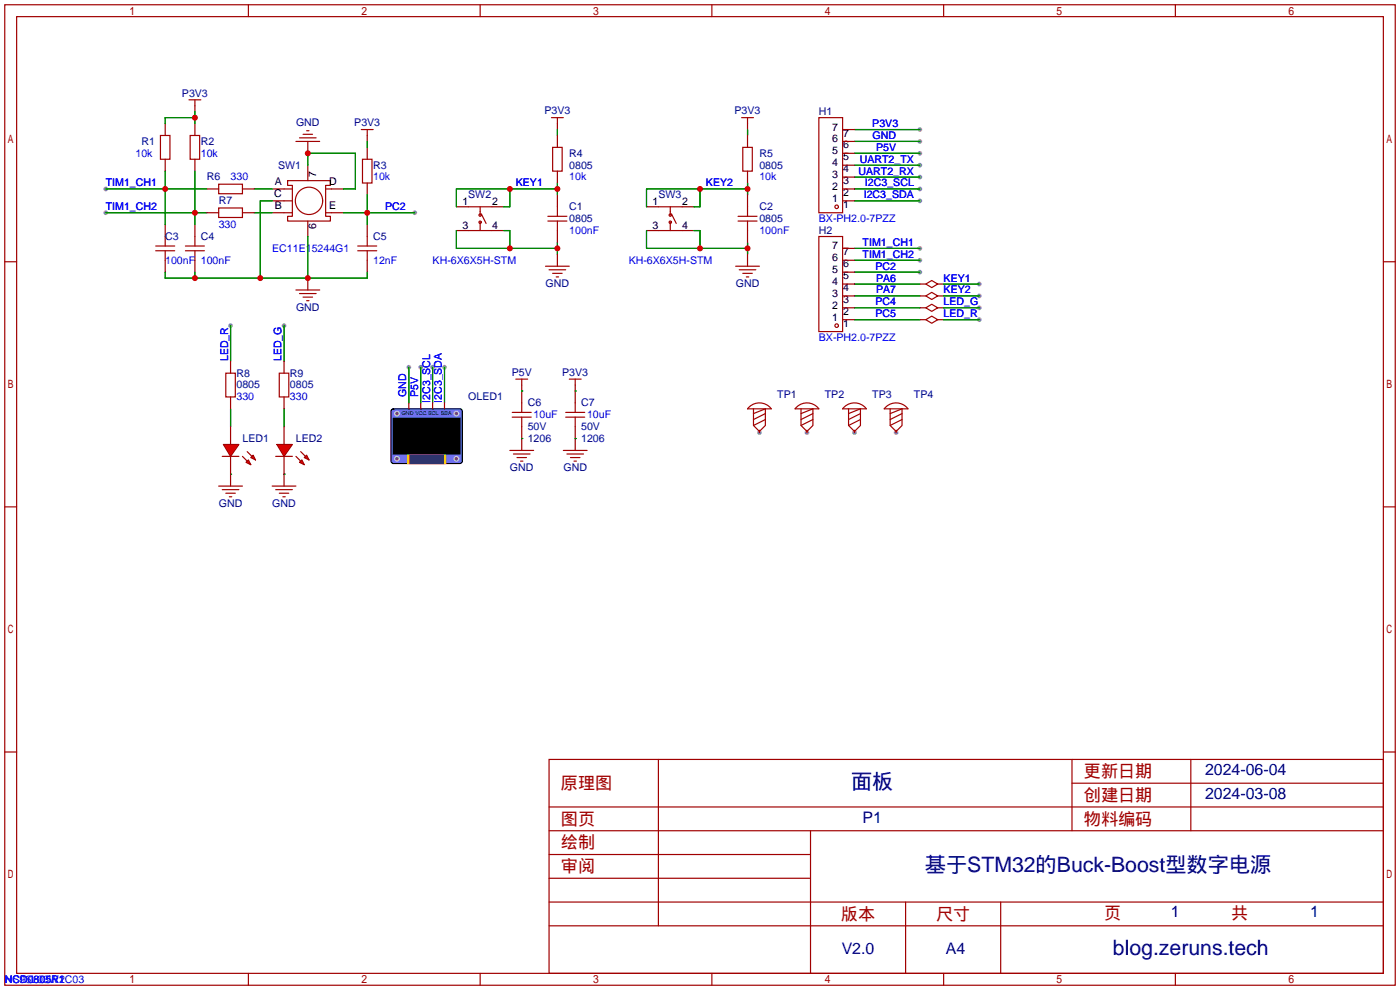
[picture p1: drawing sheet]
<svg xmlns="http://www.w3.org/2000/svg" width="299mm" height="212mm" viewBox="0 0 299 212" stroke-linecap="round" stroke-linejoin="round" font-family="sans-serif">
<g fill="#999">
<circle cx="162.3" cy="92.5" r=".51"/>
<circle cx="172.5" cy="92.5" r=".51"/>
<circle cx="182.6" cy="92.5" r=".51"/>
<circle cx="191.5" cy="92.5" r=".51"/>
<circle cx="22.6" cy="40.4" r=".51"/>
<circle cx="22.6" cy="45.5" r=".51"/>
<circle cx="88.6" cy="45.5" r=".51"/>
<circle cx="49.3" cy="69.6" r=".51"/>
<circle cx="60.7" cy="69.6" r=".51"/>
<circle cx="87.4" cy="78.5" r=".51"/>
<circle cx="89.9" cy="78.5" r=".51"/>
<circle cx="95" cy="78.5" r=".51"/>
<circle cx="92.5" cy="78.5" r=".51"/>
<circle cx="196.6" cy="32.8" r=".51"/>
<circle cx="196.6" cy="40.4" r=".51"/>
<circle cx="196.6" cy="35.3" r=".51"/>
<circle cx="196.6" cy="37.8" r=".51"/>
<circle cx="196.6" cy="42.9" r=".51"/>
<circle cx="196.6" cy="30.2" r=".51"/>
<circle cx="196.6" cy="27.7" r=".51"/>
<circle cx="196.6" cy="53.1" r=".51"/>
<circle cx="196.6" cy="55.6" r=".51"/>
<circle cx="196.6" cy="58.2" r=".51"/>
<circle cx="209.3" cy="60.7" r=".51"/>
<circle cx="209.3" cy="63.2" r=".51"/>
<circle cx="209.3" cy="65.8" r=".51"/>
<circle cx="209.3" cy="68.3" r=".51"/>
</g>
<g fill="none" stroke="#a10000" stroke-width=".25">
<path d="M1 1h297.2v209.6h-297.2zM3.6 3.6h292.1v204.4h-292.1zM53.1 1v2.6M102.6 1v2.6M152.1 1v2.6M201.7 1v2.6M251.2 1v2.6M34.3 29h2v5h-2zM40.4 21.3h2.5M40.6 29h2.1v5h-2.1zM41.7 21.3v1.3M46.7 39.4h5.1v2h-5.1z"/>
<path d="M61.5 38.6h9.1v1h-1v6.6h1v1h-9.1v-1h1v-6.6h-1zM63.2 30.2h5.1M64 29.5h3.6M64.8 28.7h2M65.5 27.9h.5M77.2 27.7h2.6M77.5 34h2v5.1h-2zM78.5 27.7v1.3M1 55.9h2.6M33.3 53.6h4M33.3 52.6h4M35.3 50.5v2.1"/>
<path d="M35.3 53.6v2M39.6 53.6h4.1M39.6 52.6h4.1M41.7 50.5v2.1M41.7 53.6v2M46.7 44.4h5.1v2.1h-5.1zM60.7 40.4h1.8M60.7 42.9h1.8M60.7 45.5h1.8M69.6 40.4h1.3M69.6 45.5h1.3M76.5 53.6h4"/>
<path d="M76.5 52.6h4M78.5 50.5v2.1M78.5 53.6v2M295.7 55.9h2.5M63.2 62h5.1M64 62.7h3.6M64.8 63.5h2M65.5 64.3h.5M47.5 97.5h3.6M1 108.3h2.6M46.7 103.9h5.1M47.5 104.6h3.6"/>
<path d="M48.3 105.4h2M49 106.2h.5M58.2 103.9h5M58.9 104.6h3.6M59.7 105.4h2M60.5 106.2h.5M295.7 108.3h2.5M1 160.7h2.6M117.3 162.3h178.4v45.7h-178.4zM117.3 177.5h178.4M117.3 172.5h178.4M140.7 162.3v35.6"/>
<path d="M173.2 177.5v30.5M229.1 162.3v15.2M229.1 167.4h66.6M254.5 162.3v15.2M295.7 160.7h2.5M117.3 182.6h55.9M117.3 197.9h178.4M117.3 192.8h178.4M117.3 187.7h55.9M193.5 192.8v15.2M213.9 192.8v15.2M53.1 208v2.6"/>
<path d="M102.6 208v2.6M152.1 208v2.6M201.7 208v2.6M251.2 208v2.6"/>
<circle cx="66" cy="42.9" r="2.92"/>
</g>
<g fill="none" stroke="#870000" stroke-width=".25">
<path d="M35.3 26.4v2.6M35.3 34v2.6M41.7 22.6v1.3M41.7 26.4v2.6M41.7 34v2.6M65.8 30.2v2.6M65.8 35.3v3.3M78.5 29v1.2M78.5 31.5v2.5M78.5 39.1v2.6M35.3 48v2.5M35.3 55.6v2.6"/>
<path d="M41.7 48v2.5M41.7 55.6v2.6M44.2 40.4h2.5M44.2 45.5h2.5M51.8 40.4h2.6M51.8 45.5h2.6M58.2 40.4h2.5M58.2 45.5h2.5M58.2 42.9h2.5M65.8 47.2v3.3M65.8 59.4v2.6M70.9 40.4h2.5"/>
<path d="M70.9 45.5h2.5M78.5 48v2.5M78.5 55.6v2.6M49.3 101.3v2.6M60.7 101.3v2.6"/>
</g>
<g fill="none" stroke="#008700" stroke-width=".25">
<path d="M35.3 36.6v11.4M41.7 23.9v2.5M41.7 36.6v11.4M41.7 25.1h-6.4v1.3M65.8 35.3v-2.5h10.1v7.6h-2.5M78.5 30.2v1.3M22.6 40.4h21.6M22.6 45.5h21.6M35.3 58.2v1.2h43.2v-1.2M41.7 58.2v1.2M54.4 40.4h3.8M54.4 45.5h3.8"/>
<path d="M58.2 42.9h-2.6v16.5M65.8 50.5v8.9M73.4 45.5h15.2M78.5 41.7v6.3M49.3 69.6v7.6M60.7 69.6v7.6M49.3 87.4v3.8M60.7 87.4v3.8M49.3 101.3h.1M60.7 101.3h.1"/>
</g>
<g fill="#f00" stroke="#a10000" stroke-width=".25">
<path d="M47.8 95h3.3l-1.8 2.5z"/>
<path d="M53.6 97.8l.5-.5 .5 1z"/>
<path d="M52.6 98.8l.5-.5 .5 1z"/>
</g>
<path d="M51.8 97.5l1 1.1M52.8 96.5l1 1M58.9 97.5h3.6" fill="none" stroke="#a10000" stroke-width=".25"/>
<path d="M49.3 91.2v3.8M49.3 97.5v3.8" fill="none" stroke="#870000" stroke-width=".25"/>
<g fill="#f00" stroke="#a10000" stroke-width=".25">
<path d="M59.2 95h3.3l-1.8 2.5z"/>
<path d="M65.5 97.3l.5 1-1-.5z"/>
<path d="M64 98.8l.5-.5 .5 1z"/>
</g>
<g fill="none" stroke="#a10000" stroke-width=".25">
<path d="M117.9 25.1h2.5M119.1 25.1v1.3M158.5 25.1h2.5M159.8 25.1v1.3M100.1 49.3h5.1M100.1 44.2h5.1M102.6 44.2v1.8M102.6 47.5v1.8M102.9 45.7l1 2.1M116.6 56.9h5.1M117.1 46.2h4.1M117.1 47.2h4.1"/>
<path d="M117.3 57.7h3.6M118.1 58.4h2M118.9 59.2h.5M119.1 44.2v2M119.1 47.2v2.1M140.7 49.3h5.1M140.7 44.2h5.1M143.3 44.2v1.8M143.3 47.5v1.8M143.5 45.7l1 2.1M157.2 56.9h5.1M157.7 46.2h4.1"/>
<path d="M157.7 47.2h4.1M158 57.7h3.5M158.7 58.4h2.1M159.5 59.2h.5M159.8 44.2v2M159.8 47.2v2.1M48.3 79.8h2v5h-2zM59.7 79.8h2v5h-2zM63.2 97.5l1.1 1.1M64.3 96.5l1 1M109 96.3h5M109.5 89.2h4"/>
<path d="M109.5 88.1h4M109.7 97h3.6M110.2 81h2.6M110.5 97.8h2M111.3 98.6h.5M111.5 81v1.3M111.5 86.1v2M111.5 89.2v2"/>
<circle cx="102.6" cy="46" r=".25"/>
<circle cx="102.6" cy="47.5" r=".25"/>
<circle cx="143.3" cy="46" r=".25"/>
<circle cx="143.3" cy="47.5" r=".25"/>
</g>
<g fill="none" stroke="#870000" stroke-width=".25">
<path d="M119.1 26.4v1.3M159.8 26.4v1.3M97.5 49.3h2.6M97.5 44.2h2.6M105.2 49.3h2.5M105.2 44.2h2.5M119.1 41.7v2.5M119.1 49.3v2.5M119.1 54.4v2.5M138.2 49.3h2.5M138.2 44.2h2.5M145.8 49.3h2.5"/>
<path d="M145.8 44.2h2.5M159.8 41.7v2.5M159.8 49.3v2.5M159.8 54.4v2.5M49.3 77.2v2.6M60.7 77.2v2.6M49.3 84.8v2.6M60.7 84.8v2.6M60.7 91.2v3.8M60.7 97.5v3.8M111.5 82.3v3.8M111.5 91.2v5.1"/>
</g>
<g fill="none" stroke="#008700" stroke-width=".25">
<path d="M119.1 27.7v1.3M119.1 39.1v2.6M159.8 27.7v1.3M159.8 39.1v2.6M97.5 49.3v3.8h21.6M107.7 49.3h1.3v3.8M109 40.4v3.8h-1.3M119.1 40.4h-21.6v3.8M119.1 51.8v2.6M138.2 49.3v3.8h21.6M148.3 49.3h1.3v3.8M149.6 40.4v3.8h-1.3"/>
<path d="M159.8 40.4h-21.6v3.8M159.8 51.8v2.6M87.4 78.5v7.6M89.9 78.5v7.6M92.5 78.5v7.6M95 78.5v7.6M111.5 83.6h.1M111.5 93.7h.1"/>
</g>
<path d="M87.6 97h7.4v2.1h-7.4z" fill="#21212e" stroke="#6e4717" stroke-width=".25"/>
<path d="M83.6 87.6l.5-.2h14.5l.2 .5-.1 10.9-.4 .3-14.5-.1-.2-.4z" fill="#39f" stroke="#000" stroke-width=".25"/>
<path d="M84.1 89.4h14.2v7.6h-14.2z" fill="#000" stroke="#000" stroke-width=".25"/>
<path d="M87.1 97.3h8.1v1.8h-8.1z" fill="#fc0" stroke="#fc0" stroke-width=".25"/>
<path d="M87.6 97.3h7.1v1.8h-7.1z" fill="#333" stroke="#333" stroke-width=".25"/>
<g fill="#666" stroke="#ccc" stroke-width=".25">
<circle cx="97.5" cy="88.4" r=".51"/>
<circle cx="84.8" cy="88.4" r=".51"/>
<circle cx="84.8" cy="98" r=".51"/>
<circle cx="97.5" cy="98" r=".51"/>
</g>
<g fill="none" stroke="#870000" stroke-width=".25">
<path d="M119.1 29v2.5M119.1 36.6v2.5M159.8 29v2.5M159.8 36.6v2.5M180.1 37.8h2.5M180.1 35.3h2.5M180.1 32.8h2.5M180.1 30.2h2.5M180.1 27.7h2.5M180.1 42.9h2.5M180.1 40.4h2.5M180.1 58.2h2.5"/>
<path d="M180.1 55.6h2.5M180.1 53.1h2.5M180.1 60.7h2.5M180.1 63.2h2.5M180.1 65.8h2.5M180.1 68.3h2.5M196.6 60.7h1.3M196.6 63.2h1.3M196.6 65.8h1.3M196.6 68.3h1.3M200.4 60.7h1.3M200.4 63.2h1.3"/>
<path d="M200.4 65.8h1.3M200.4 68.3h1.3M87.4 86.1v1.3M89.9 86.1v1.3M92.5 86.1v1.3M95 86.1v1.3M122.9 82.3v3.8M122.9 91.2v5.1M162.3 91.9v.6M172.5 91.9v.6M182.6 91.9v.6M191.5 91.9v.6"/>
</g>
<g fill="none" stroke="#a10000" stroke-width=".25">
<path d="M118.1 31.5h2v5.1h-2zM158.7 31.5h2.1v5.1h-2.1zM175 25.1h5.1v20.4h-5.1zM175 50.5h5.1v20.4h-5.1zM197.9 60.7l1.2-.8 1.3 .8-1.3 .8zM197.9 63.2l1.2-.7 1.3 .7-1.3 .8zM197.9 65.8l1.2-.8 1.3 .8-1.3 .7zM197.9 68.3l1.2-.7 1.3 .7-1.3 .8zM120.4 96.3h5.1M120.9 89.2h4.1M120.9 88.1h4.1M121.2 97h3.5"/>
<path d="M121.7 81h2.5M121.9 97.8h2.1M122.7 98.6h.5M122.9 81v1.3M122.9 86.1v2M122.9 89.2v2M160.2 86.9a3.2 3.2 0 0 1 4.6 .5h-5zM161 87.4v3.5l1.3 1.3 1.3-1.3v-3.5l-2.6 1M163.6 88.4l-2.6 1.3M163.6 89.7l-2.6 1.2M170.4 86.9a3.2 3.2 0 0 1 4.6 .5h-5.1zM171.2 87.4v3.5l1.3 1.3 1.2-1.3v-3.5l-2.5 1"/>
<path d="M173.7 88.4l-2.5 1.3M173.7 89.7l-2.5 1.2M180.5 86.9a3.2 3.2 0 0 1 4.7 .5h-5.1zM181.4 87.4v3.5l1.2 1.3 1.3-1.3v-3.5l-2.5 1M183.9 88.4l-2.5 1.3M183.9 89.7l-2.5 1.2M189.4 86.9a3.2 3.2 0 0 1 4.7 .5h-5.1zM190.2 87.4v3.5l1.3 1.3 1.3-1.3v-3.5l-2.6 1M192.8 88.4l-2.6 1.3M192.8 89.7l-2.6 1.2"/>
<circle cx="178.8" cy="44.2" r=".38"/>
<circle cx="178.8" cy="69.6" r=".38"/>
</g>
<g fill="none" stroke="#008700" stroke-width=".25">
<path d="M182.6 32.8h14M182.6 35.3h14M182.6 37.8h14M182.6 30.2h14M182.6 27.7h14M182.6 40.4h14M182.6 42.9h14M182.6 53.1h14M182.6 55.6h14M182.6 58.2h14M182.6 60.7h14M182.6 63.2h14"/>
<path d="M182.6 65.8h14M182.6 68.3h14M201.7 60.7h7.6M201.7 63.2h7.6M201.7 65.8h7.6M201.7 68.3h7.6M122.9 83.6h.1M122.9 93.7h.1"/>
</g>
<g fill="#c00">
<circle cx="41.7" cy="25.1" r=".63"/>
<circle cx="35.3" cy="40.4" r=".63"/>
<circle cx="41.7" cy="45.5" r=".63"/>
<circle cx="65.8" cy="59.4" r=".63"/>
<circle cx="55.6" cy="59.4" r=".63"/>
<circle cx="41.7" cy="59.4" r=".63"/>
<circle cx="65.8" cy="32.8" r=".63"/>
<circle cx="78.5" cy="45.5" r=".63"/>
<circle cx="109" cy="40.4" r=".63"/>
<circle cx="119.1" cy="40.4" r=".63"/>
<circle cx="119.1" cy="53.1" r=".63"/>
<circle cx="109" cy="53.1" r=".63"/>
<circle cx="159.8" cy="40.4" r=".63"/>
<circle cx="149.6" cy="40.4" r=".63"/>
<circle cx="159.8" cy="53.1" r=".63"/>
<circle cx="149.6" cy="53.1" r=".63"/>
</g>
<g font-size="4.5" fill="#000080">
<text x="181.9" y="168.6">面板</text>
<text x="197.6" y="186.3">基于STM32的Buck-Boost型数字电源</text>
<text x="237.9" y="204.1">blog.zeruns.tech</text>
</g>
<g font-size="3.7" fill="#a00000">
<text x="231.6" y="166.1">更新日期</text>
<text x="119.9" y="168.6">原理图</text>
<text x="231.6" y="171.2">创建日期</text>
<text x="119.9" y="176.3">图页</text>
<text x="231.6" y="176.3">物料编码</text>
<text x="119.9" y="181.3">绘制</text>
<text x="119.9" y="186.4">审阅</text>
<text x="179.7" y="196.6">版本</text>
<text x="200" y="196.6">尺寸</text>
<text x="236" y="196.3">页</text>
<text x="263.1" y="196.3">共</text>
</g>
<g font-size="3.4" fill="#000080">
<text x="257.6" y="165.7">2024-06-04</text>
<text x="257.6" y="170.8">2024-03-08</text>
<text x="184.4" y="175.9">P1</text>
<text x="250.3" y="196">1</text>
<text x="280" y="196">1</text>
<text x="179.9" y="203.8">V2.0</text>
<text x="202.1" y="203.8">A4</text>
</g>
<g font-size="2.3" fill="#000080">
<text x="38.9" y="20.7">P3V3</text>
<text x="63.3" y="27">GND</text>
<text x="75.7" y="27">P3V3</text>
<text x="116.4" y="24.5">P3V3</text>
<text x="157" y="24.5">P3V3</text>
<text x="175" y="24.6">H1</text>
<text x="30.2" y="31">R1</text>
<text x="42.9" y="31">R2</text>
<text x="121.7" y="33.5">R4</text>
<text x="162.3" y="33.5">R5</text>
<text x="44.2" y="38.6">R6</text>
<text x="59.4" y="36">SW1</text>
<text x="79.8" y="36">R3</text>
<text x="121.7" y="36">0805</text>
<text x="162.3" y="36">0805</text>
<text x="46.7" y="43.7">R7</text>
<text x="100.1" y="42.4">SW2</text>
<text x="121.7" y="44.9">C1</text>
<text x="121.7" y="47.5">0805</text>
<text x="140.7" y="42.4">SW3</text>
<text x="162.3" y="44.9">C2</text>
<text x="162.3" y="47.5">0805</text>
<text x="35.3" y="51.3">C3</text>
<text x="42.9" y="51.3">C4</text>
<text x="79.8" y="51.3">C5</text>
<text x="175" y="50">H2</text>
<text x="116.6" y="61.3">GND</text>
<text x="157.2" y="61.3">GND</text>
<text x="63.3" y="66.4">GND</text>
<text x="50.5" y="80.5">R8</text>
<text x="50.5" y="83">0805</text>
<text x="62" y="80.5">R9</text>
<text x="62" y="83">0805</text>
<text x="109.4" y="80.3">P5V</text>
<text x="120.2" y="80.3">P3V3</text>
<text x="100.1" y="85.6">OLED1</text>
<text x="112.8" y="86.8">C6</text>
<text x="124.2" y="86.8">C7</text>
<text x="166.1" y="85.1">TP1</text>
<text x="176.3" y="85.1">TP2</text>
<text x="186.4" y="85.1">TP3</text>
<text x="195.3" y="85.1">TP4</text>
<text x="51.8" y="94.5">LED1</text>
<text x="63.2" y="94.5">LED2</text>
<text x="112.8" y="94.5">1206</text>
<text x="112.8" y="91.9">50V</text>
<text x="124.2" y="94.5">1206</text>
<text x="124.2" y="91.9">50V</text>
<text x="109" y="100.7">GND</text>
<text x="120.4" y="100.7">GND</text>
<text x="46.8" y="108.3">GND</text>
<text x="58.2" y="108.3">GND</text>
</g>
<g font-size="2.3">
<text x="177.9" y="27.9">7</text>
<text x="180.2" y="29.2">7</text>
<text x="177.9" y="35.5">4</text>
<text x="177.9" y="33">5</text>
<text x="177.9" y="30.4">6</text>
<text x="180.2" y="34.3">5</text>
<text x="180.2" y="31.7">6</text>
<text x="58.7" y="39.6">A</text>
<text x="67.5" y="37.8" transform="rotate(-90 67.5 37.8)">7</text>
<text x="70.4" y="39.6">D</text>
<text x="177.9" y="40.6">2</text>
<text x="177.9" y="38.1">3</text>
<text x="180.2" y="41.9">2</text>
<text x="180.2" y="39.3">3</text>
<text x="180.2" y="36.8">4</text>
<text x="58.6" y="42.1">C</text>
<text x="58.7" y="44.7">B</text>
<text x="70.4" y="44.7">E</text>
<text x="98.8" y="43.9">1</text>
<text x="105.2" y="43.9">2</text>
<text x="139.5" y="43.9">1</text>
<text x="145.8" y="43.9">2</text>
<text x="177.9" y="43.1">1</text>
<text x="180.2" y="44.4">1</text>
<text x="67.5" y="49" transform="rotate(-90 67.5 49)">6</text>
<text x="98.8" y="49">3</text>
<text x="105.2" y="49">4</text>
<text x="139.5" y="49">3</text>
<text x="145.8" y="49">4</text>
<text x="177.9" y="53.3">7</text>
<text x="177.9" y="58.4">5</text>
<text x="177.9" y="55.8">6</text>
<text x="180.2" y="59.7">5</text>
<text x="180.2" y="57.1">6</text>
<text x="180.2" y="54.6">7</text>
<text x="177.9" y="63.5">3</text>
<text x="177.9" y="60.9">4</text>
<text x="180.2" y="64.7">3</text>
<text x="180.2" y="62.2">4</text>
<text x="177.9" y="68.5">1</text>
<text x="177.9" y="66">2</text>
<text x="180.2" y="69.8">1</text>
<text x="180.2" y="67.3">2</text>
</g>
<g font-size="2.3" fill="#00f">
<text x="186.4" y="27.1">P3V3</text>
<text x="186.5" y="29.7">GND</text>
<text x="29" y="33.5">10k</text>
<text x="42.9" y="33.5">10k</text>
<text x="183.7" y="34.8">UART2_TX</text>
<text x="187.2" y="32.2">P5V</text>
<text x="22.6" y="39.8">TIM1_CH1</text>
<text x="49.3" y="38.6">330</text>
<text x="79.8" y="38.6">10k</text>
<text x="110.2" y="39.8">KEY1</text>
<text x="121.7" y="38.6">10k</text>
<text x="150.9" y="39.8">KEY2</text>
<text x="162.3" y="38.6">10k</text>
<text x="183.5" y="37.3">UART2_RX</text>
<text x="184.9" y="39.8">I2C3_SCL</text>
<text x="22.6" y="44.9">TIM1_CH2</text>
<text x="82.3" y="44.9">PC2</text>
<text x="175" y="47.5">BX-PH2.0-7PZZ</text>
<text x="184.6" y="42.4">I2C3_SDA</text>
<text x="46.7" y="48.7">330</text>
<text x="58.2" y="53.8">EC11E15244G1</text>
<text x="121.7" y="50">100nF</text>
<text x="162.3" y="50">100nF</text>
<text x="184.4" y="52.5">TIM1_CH1</text>
<text x="35.3" y="56.4">100nF</text>
<text x="42.9" y="56.4">100nF</text>
<text x="79.8" y="56.4">12nF</text>
<text x="92.5" y="56.4">KH-6X6X5H-STM</text>
<text x="134.4" y="56.4">KH-6X6X5H-STM</text>
<text x="184.4" y="55.1">TIM1_CH2</text>
<text x="187.1" y="57.6">PC2</text>
<text x="187.1" y="65.2">PC4</text>
<text x="187.2" y="60.2">PA6</text>
<text x="187.2" y="62.7">PA7</text>
<text x="201.7" y="60.2">KEY1</text>
<text x="201.7" y="62.7">KEY2</text>
<text x="201.7" y="65.2">LED_G</text>
<text x="187.1" y="67.8">PC5</text>
<text x="201.7" y="67.8">LED_R</text>
<text x="48.7" y="77.2" transform="rotate(-90 48.7 77.2)">LED_R</text>
<text x="60.2" y="77.2" transform="rotate(-90 60.2 77.2)">LED_G</text>
<text x="175" y="72.9">BX-PH2.0-7PZZ</text>
<text x="50.5" y="85.6">330</text>
<text x="62" y="85.6">330</text>
<text x="86.8" y="84.8" transform="rotate(-90 86.8 84.8)">GND</text>
<text x="89.4" y="84.8" transform="rotate(-90 89.4 84.8)">P5V</text>
<text x="91.9" y="86.1" transform="rotate(-90 91.9 86.1)">I2C3_SCL</text>
<text x="94.5" y="86.1" transform="rotate(-90 94.5 86.1)">I2C3_SDA</text>
<text x="114" y="89.4">10uF</text>
<text x="125.5" y="89.4">10uF</text>
<text x="1" y="210">NCD0805R1</text>
<text x="1" y="210">HS96L03W2C03</text>
</g>
<text font-size="1.1" x="85.9" y="88.7">GND VCC SCL SDA</text>
</svg>
